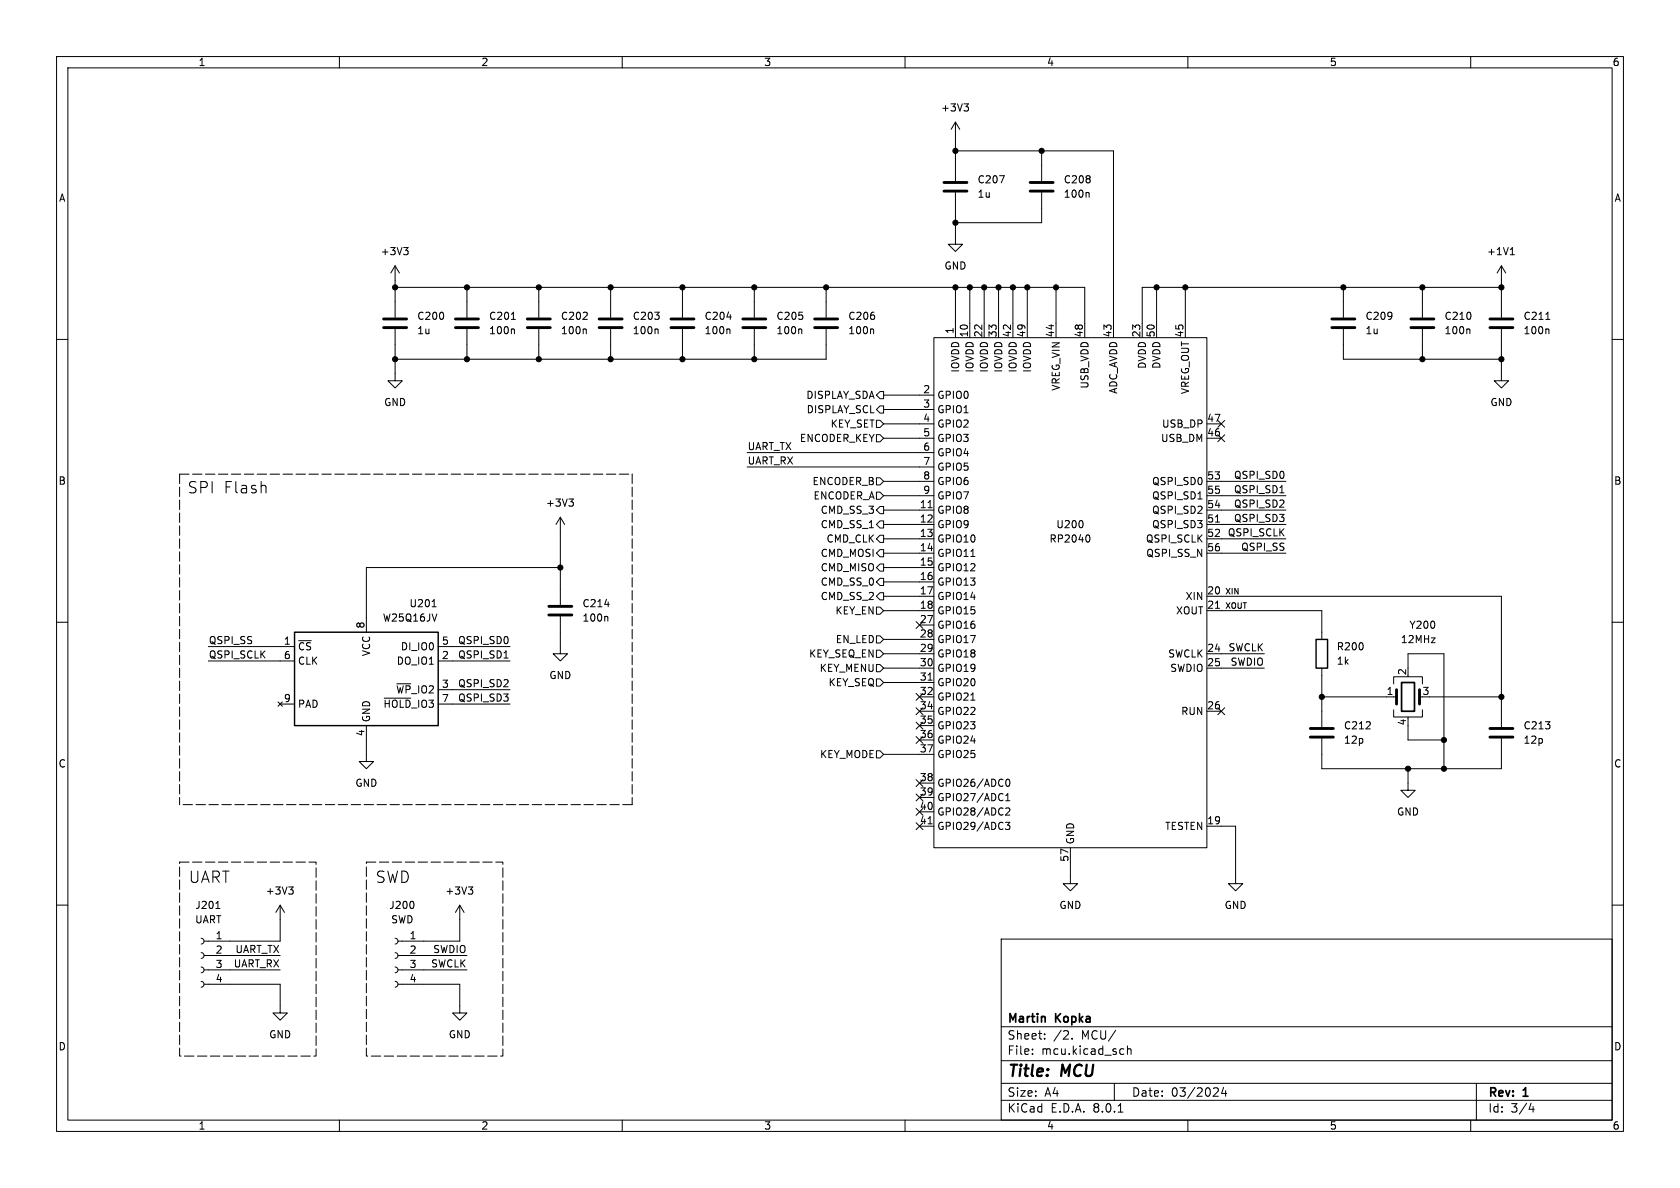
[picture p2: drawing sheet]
<svg xmlns="http://www.w3.org/2000/svg" width="297mm" height="210mm" viewBox="0 0 297 210" stroke-linecap="round" stroke-linejoin="round" font-family="sans-serif">
<g fill="none" stroke="#000" stroke-width=".18">
<path d="M10 10h277v190h-277zM12 12h273v186h-273zM60 10v2M110 10v2M160 10v2M170.4 18.4h.8l-.4 .4M171 18.8l.2 .3v.3l-.2 .2M210 10v2M260 10v2M168.9 34v9.2h1.3l-1.3 1.3-1.3-1.3h1.3M168.9 21.6v10.4M168.9 26.7h27.9v33"/>
<path d="M168.9 21.6l-.8 1.3M168.9 21.6l.8 1.3M176.7 31.1h.8l-.5 1.2M184.1 26.7v5.3M184.1 34v5.4h-15.2M192.4 34l.1 .2v.7M10 60h2M69.8 58.2v9.1h1.3l-1.3 1.3-1.2-1.3h1.2M69.8 47v9.1M69.8 47l-.7 1.3M69.8 47l.8 1.3M69.8 50.8h122v8.9"/>
<path d="M71.4 43.8h.7l-.4 .4M71.9 44.2l.2 .3v.3l-.2 .2M82.5 50.8v5.3M82.5 58.2v5.3M90.4 56.5h.7M90.8 58.2l.1 .1v.7M95.2 50.8v5.3M95.2 58.2v5.3M103.5 58.2l.1 .1v.7M107.9 50.8v5.3M107.9 58.2v5.3M116.2 58.2l.1 .1v.7"/>
<path d="M120.6 50.8v5.3M120.6 58.2v5.3M128.5 56h.8M128.9 58.2l.1 .1v.7M133.3 50.8v5.3M133.3 58.2v5.3M141.6 58.2l.1 .1v.7M146 50.8v5.3M146 58.2v5.3h-76.2M154.3 58.2l.1 .1v.7M165.1 59.7h48.3v90.2h-48.3zM168.9 50.8v8.9"/>
<path d="M171.4 50.8v8.9M174 50.8v8.9M176.5 50.8v8.9M179.1 50.8v8.9M181.6 50.8v8.9M186.7 50.8v8.9M204.5 50.8v8.9M209.5 50.8v8.9M237.5 50.8v5.3M237.5 58.2v5.3h27.9M251.5 50.8v5.3M251.5 58.2v5.3"/>
<path d="M259.7 58.2l.2 .1v.7M265.4 58.2v9.1h1.3l-1.3 1.3-1.2-1.3h1.2M265.4 47v9.1M265.4 50.8h-63.5v8.9M265.4 47l-.7 1.3M265.4 47l.8 1.3M267 45h.7M267.1 44.1l.3-.3v1.2M273.3 56.5h.7M273.6 58.2l.2 .1v.7M285 60h2M154.9 76.8h.7l.6 .7-.6 .6h-.7z"/>
<path d="M154.9 74.3h.7l.6 .6-.6 .7h-.7zM154.9 69.9l.7-.7h.6v1.3h-.6zM155.6 71.8h.6v1.2h-.6l-.7-.6zM156.2 69.9h8.9M156.2 72.4h8.9M156.2 74.9h8.9M156.2 77.5h8.9M213.4 74.9h2.5M213.4 77.5h2.5M215.3 76.9l1.2 1.2M215.3 74.3l1.2 1.2M216.5 76.9l-1.2 1.2"/>
<path d="M216.5 74.3l-1.2 1.2M99.1 91.4l-.8 1.3M99.1 91.4v15.5M99.1 91.4l.7 1.3M100.6 88.2h.8l-.5 .5M101.1 88.7l.3 .2v.3l-.3 .3M132.1 80h33M132.1 82.6h33M154.9 92.7l.7-.6h.6v1.2h-.6zM154.9 97.8l.7-.6h.6v1.2h-.6zM154.9 87h.7l.6 .6-.6 .7h-.7zM154.9 84.5h.7l.6 .6-.6 .6h-.7z"/>
<path d="M155.6 89.5h.6v1.3h-.6l-.7-.6zM155.6 99.7h.6v1.3h-.6l-.7-.7zM155.6 94.6h.6v1.3h-.6l-.7-.6zM156.2 90.2h8.9M156.2 92.7h8.9M156.2 95.3h8.9M156.2 97.8h8.9M156.2 85.1h8.9M156.2 87.6h8.9M164.1 89.8h.7M171.6 98.4h.8M191.4 92.3v.7"/>
<path d="M192.4 94.6a.79 .79 0 0 1 0 1.2M211.8 88.2h.7M213.4 90.2h13.9M213.4 92.7h13.9M213.4 95.3h13.9M213.4 97.8h13.9M213.4 85.1h13.9M213.4 87.6h13.9M214.9 92.3h.7M226.3 87.1h.7M10 110h2M36.8 114.3h15.3"/>
<path d="M36.8 116.8h15.3M76.4 107.3h.7M77.2 108.5l-.4 1.3M77.5 114.3h12.7M77.5 116.8h12.7M89.1 116.3h.7M99.1 109v6.6h1.2l-1.2 1.2-1.3-1.2h1.3M99.1 100.3h-34.3v11.5M106.9 106.8h.8M107.3 109l.2 .1v.7M154.9 107.3h.7l.6 .7-.6 .6h-.7zM154.9 102.9l.7-.7h.6v1.3h-.6z"/>
<path d="M154.9 112.4h.7l.6 .6-.6 .7h-.7zM154.9 117.5h.7l.6 .6-.6 .6h-.7zM154.9 114.9h.7l.6 .7-.6 .6h-.7zM155.6 104.8h.6v1.2h-.6l-.7-.6zM156.2 100.3h8.9M156.2 102.9h8.9M156.2 105.4h8.9M156.2 108h8.9M156.2 115.6h8.9M156.2 118.1h8.9M156.2 113h8.9M162 109.9l1.2 1.2"/>
<path d="M162.6 110.5h2.5M163.2 109.9l-1.2 1.2M213.4 105.4h52v23.1M213.4 108h20.3v5M213.4 115.6h10.1M213.4 118.1h10.1M214.9 107.5h.7M233.7 118.1v10.4M248.9 118.1v-2.5h6.4v20.3M285 110h2M49.1 124.1l.8 .7M49.5 124.5h2.6"/>
<path d="M49.9 124.1l-.8 .7M64.8 128.3v6.3h1.2l-1.2 1.3-1.3-1.3h1.3M67.9 123.4h4.7M77.5 121.9h12.7M77.5 124.5h12.7M154.9 120h.7l.6 .7-.6 .6h-.7zM154.9 132.7h.7l.6 .7-.6 .6h-.7zM156.2 120.7h8.9M156.2 133.4h8.9M162 125.1l1.2 1.2M162 130.2l1.2 1.2M162 127.7l1.2 1.2"/>
<path d="M162 122.6l1.2 1.2M162 137.8l1.2 1.2M162.6 123.2h2.5M162.6 125.7h2.5M162.6 128.3h2.5M162.6 130.8h2.5M162.6 138.4h2.5M163.2 125.1l-1.2 1.2M163.2 130.2l-1.2 1.2M163.2 127.7l-1.2 1.2M163.2 122.6l-1.2 1.2M163.2 137.8l-1.2 1.2"/>
<path d="M164.1 120.2h.7M171.6 123.8h.8M178 137.8l.1-.1a.68 .68 0 0 1 .4 .7 .68 .68 0 0 1-.4 .6 .84 .84 0 0 1-.1-1.2zM213.4 125.7h2.5M215.3 125.1l1.2 1.2M216.5 125.1l-1.2 1.2M233.7 130.6v5.3h31.7v-5.3M233.7 123.2h13.2M246.4 125.5v1.2h5.1v-1.2M246.4 120.9v-1.3h5.1v1.3M248.9 135.9v3.8h1.3l-1.3 1.3-1.3-1.3h1.3M248.9 126.7v.3"/>
<path d="M248.9 128.3v2.5h6.4M252.7 123.2h12.7M10 160h2M51 156.8h.8l-.4 .5M51.6 157.3l.2 .2v.3l-.2 .3M73.1 159.5l.1 .3-.1 .7M82.8 156.8h.8l-.4 .5M83.3 157.3l.3 .2v.3l-.3 .3M162 140.4l1.2 1.2M162 145.4l1.2 1.3M162 142.9l1.2 1.2M162.6 146.1h2.5"/>
<path d="M162.6 141h2.5M162.6 143.5h2.5M163.2 140.4l-1.2 1.2M163.2 145.4l-1.2 1.3M163.2 142.9l-1.2 1.2M164.1 145.6h.7M177.7 145.4h.8l-.4 .4 .4 .2v.5l-.2 .1-.6-.1M177.8 142.9l.5-.1 .2 .4-.8 .9h.8M177.8 141.5h.7M177.8 140.6l.4-.3v1.2M189.2 149.9v6.3h1.3l-1.3 1.3-1.2-1.3h1.2M213.4 146.1h5v10.1h1.3l-1.3 1.3-1.2-1.3h1.2"/>
<path d="M285 160h2M35.6 173.5l.3 .1 .2 .4-.2 .3-.3 .2M35.6 170.9l.3 .2 .2 .4-.2 .3-.3 .2M35.6 168.4l.3 .2 .2 .3-.2 .4-.3 .1M35.6 165.9l.3 .1 .2 .4-.2 .3-.3 .2M36.1 174h13.4v5.1h1.3l-1.3 1.2-1.2-1.2h1.2M36.1 171.5h13.4M36.1 168.9h13.4M38.2 160.6h.7M49.5 160v6.4h-13.4M49.5 160l-.7 1.3M49.5 160l.8 1.3"/>
<path d="M69.8 173.5l.4 .1 .2 .4-.2 .3-.4 .2M69.8 170.9l.4 .2 .2 .4-.2 .3-.4 .2M69.8 168.4l.4 .2 .2 .3-.2 .4-.4 .1M69.8 165.9l.4 .1 .2 .4-.2 .3-.4 .2M70.4 174h10.9v5.1h1.2l-1.2 1.2-1.3-1.2h1.3M70.4 171.5h12.1M70.4 168.9h12.1M81.3 160v6.4h-10.9M81.3 160l-.8 1.3M81.3 160l.7 1.3M177 166h108v32h-108zM60 198v2"/>
<path d="M110 198v2M160 198v2M177 194.5h108M177 191.5h108M177 187.5h108M177 181.5h108M182.5 186.3v.1M182.5 185.5v.1M184.7 183.6v.1M184.7 182.8v.1M189.5 183.6v.1M197 191.5v3"/>
<path d="M197.7 196.6h.8M198.2 185.4l.5 .1M198.7 186.3l-.5 .1M199.3 185.5l.2-.1 .4 .1 .1 .9M199.3 184.9v1.5M210 198v2M215.1 192.3l.3 .3-.1 .3-.8 .9h.9M216.3 192.2l-.3 1.1h.9M216.7 192.8v1M260 198v2M261 191.5v6.5M270.7 195l-.4 1.1h.9"/>
<path d="M271 195.6v1"/>
</g>
<g fill="none" stroke="#000" stroke-width=".51">
<path d="M166.9 33.8h4M166.9 32.3h4M182.1 33.8h4.1M182.1 32.3h4.1M67.8 57.9h4.1M67.8 56.4h4.1M80.5 57.9h4.1M80.5 56.4h4.1M93.2 57.9h4.1M93.2 56.4h4.1M105.9 57.9h4.1M105.9 56.4h4.1"/>
<path d="M118.6 57.9h4.1M118.6 56.4h4.1M131.3 57.9h4.1M131.3 56.4h4.1M144 57.9h4.1M144 56.4h4.1M235.5 57.9h4M235.5 56.4h4M249.4 57.9h4.1M249.4 56.4h4.1M263.4 57.9h4.1M263.4 56.4h4.1"/>
<path d="M97 108.7h4.1M97 107.2h4.1M231.6 130.3h4.1M231.6 128.8h4.1M246.9 121.9v2.6M251 121.9v2.6M263.4 130.3h4.1M263.4 128.8h4.1"/>
</g>
<path d="M52.1 111.8h25.4v16.5h-25.4zM232.7 113h2v5.1h-2z" fill="none" stroke="#000" stroke-width=".25"/>
<path d="M247.8 120.7h2.3v5h-2.3z" fill="none" stroke="#000" stroke-width=".3"/>
<path d="M31.7 83.8v58.4M31.7 83.8h80.1M111.8 83.8v58.4M31.7 152.4h24.2v34.3h-24.2zM64.8 152.4h24.1v34.3h-24.1zM111.8 142.2h-80.1" fill="none" stroke="#000" stroke-width=".18" stroke-dasharray="1.7 .6"/>
<g fill="#000" stroke="#000" stroke-width=".18">
<circle cx="168.9" cy="26.7" r=".46"/>
<circle cx="168.9" cy="39.4" r=".46"/>
<circle cx="184.1" cy="26.7" r=".46"/>
<circle cx="69.8" cy="50.8" r=".46"/>
<circle cx="82.5" cy="50.8" r=".46"/>
<circle cx="95.2" cy="50.8" r=".46"/>
<circle cx="107.9" cy="50.8" r=".46"/>
<circle cx="120.6" cy="50.8" r=".46"/>
<circle cx="133.3" cy="50.8" r=".46"/>
<circle cx="146" cy="50.8" r=".46"/>
<circle cx="168.9" cy="50.8" r=".46"/>
<circle cx="171.4" cy="50.8" r=".46"/>
<circle cx="174" cy="50.8" r=".46"/>
<circle cx="176.5" cy="50.8" r=".46"/>
<circle cx="179.1" cy="50.8" r=".46"/>
<circle cx="181.6" cy="50.8" r=".46"/>
<circle cx="186.7" cy="50.8" r=".46"/>
<circle cx="204.5" cy="50.8" r=".46"/>
<circle cx="209.5" cy="50.8" r=".46"/>
<circle cx="237.5" cy="50.8" r=".46"/>
<circle cx="251.5" cy="50.8" r=".46"/>
<circle cx="265.4" cy="50.8" r=".46"/>
<circle cx="69.8" cy="63.5" r=".46"/>
<circle cx="82.5" cy="63.5" r=".46"/>
<circle cx="95.2" cy="63.5" r=".46"/>
<circle cx="107.9" cy="63.5" r=".46"/>
<circle cx="120.6" cy="63.5" r=".46"/>
<circle cx="133.3" cy="63.5" r=".46"/>
<circle cx="251.5" cy="63.5" r=".46"/>
<circle cx="265.4" cy="63.5" r=".46"/>
<circle cx="99.1" cy="100.3" r=".46"/>
<circle cx="233.7" cy="123.2" r=".46"/>
<circle cx="248.9" cy="135.9" r=".46"/>
<circle cx="255.3" cy="135.9" r=".46"/>
<circle cx="255.3" cy="130.8" r=".46"/>
<circle cx="265.4" cy="123.2" r=".46"/>
</g>
<g font-size="2.8">
<text x="33" y="87.4">SPI Flash</text>
<text x="33.3" y="156.4">UART</text>
<text x="66.3" y="156.4">SWD</text>
<text x="178" y="190.9">Title:</text>
<text x="187.7" y="190.9">MCU</text>
</g>
<g font-size="2.1">
<text x="178" y="184">Sheet:</text>
<text x="178" y="181.2">Martin</text>
<text x="186.2" y="184">/2.</text>
<text x="186.7" y="181.2">Kopka</text>
<text x="191.2" y="184">MCU/</text>
<text x="178" y="186.7">File:</text>
<text x="184.1" y="186.7">mcu.kicad_sch</text>
<text x="178" y="196.9">KiCad</text>
<text x="178" y="194.1">Size:</text>
<text x="184.7" y="194.1">A4</text>
<text x="185.7" y="196.9">E.D.A.</text>
<text x="193.3" y="196.9">8.0.1</text>
<text x="200" y="194.1">Date:</text>
<text x="207" y="194.1">03/2024</text>
<text x="263" y="194.3">Rev:</text>
<text x="263" y="196.9">Id:</text>
<text x="267.1" y="196.9">3/4</text>
<text x="269.4" y="194.3">1</text>
</g>
<g font-size="1.8">
<text x="35" y="11.9">1</text>
<text x="85" y="11.9">2</text>
<text x="135" y="11.9">3</text>
<text x="185" y="11.9">4</text>
<text x="235" y="11.9">5</text>
<text x="285" y="11.9">6</text>
<text x="166.3" y="19.9">+3V3</text>
<text x="10.3" y="35.9">A</text>
<text x="172.7" y="32.6">C207</text>
<text x="172.7" y="35.2">1u</text>
<text x="188" y="32.6">C208</text>
<text x="188" y="35.2">100n</text>
<text x="285.3" y="35.9">A</text>
<text x="67.2" y="45.3">+3V3</text>
<text x="166.9" y="47.9">GND</text>
<text x="262.8" y="45.3">+1V1</text>
<text x="73.7" y="56.7">C200</text>
<text x="73.7" y="59.3">1u</text>
<text x="86.4" y="56.7">C201</text>
<text x="86.4" y="59.3">100n</text>
<text x="99.1" y="56.7">C202</text>
<text x="99.1" y="59.3">100n</text>
<text x="111.8" y="56.7">C203</text>
<text x="111.8" y="59.3">100n</text>
<text x="124.5" y="56.7">C204</text>
<text x="124.5" y="59.3">100n</text>
<text x="137.2" y="56.7">C205</text>
<text x="137.2" y="59.3">100n</text>
<text x="149.9" y="56.7">C206</text>
<text x="149.9" y="59.3">100n</text>
<text x="168.7" y="59.1" transform="rotate(-90 168.7 59.1)">1</text>
<text x="171.2" y="59.7" transform="rotate(-90 171.2 59.7)">10</text>
<text x="173.7" y="59.7" transform="rotate(-90 173.7 59.7)">22</text>
<text x="176.3" y="59.7" transform="rotate(-90 176.3 59.7)">33</text>
<text x="178.8" y="59.7" transform="rotate(-90 178.8 59.7)">42</text>
<text x="181.4" y="59.7" transform="rotate(-90 181.4 59.7)">49</text>
<text x="186.4" y="59.7" transform="rotate(-90 186.4 59.7)">44</text>
<text x="191.5" y="59.7" transform="rotate(-90 191.5 59.7)">48</text>
<text x="196.6" y="59.7" transform="rotate(-90 196.6 59.7)">43</text>
<text x="201.7" y="59.7" transform="rotate(-90 201.7 59.7)">23</text>
<text x="204.2" y="59.7" transform="rotate(-90 204.2 59.7)">50</text>
<text x="209.3" y="59.7" transform="rotate(-90 209.3 59.7)">45</text>
<text x="241.3" y="56.7">C209</text>
<text x="241.3" y="59.3">1u</text>
<text x="255.3" y="56.7">C210</text>
<text x="255.3" y="59.3">100n</text>
<text x="269.3" y="56.7">C211</text>
<text x="269.3" y="59.3">100n</text>
<text x="169.8" y="66" transform="rotate(-90 169.8 66)">IOVDD</text>
<text x="172.3" y="66" transform="rotate(-90 172.3 66)">IOVDD</text>
<text x="174.9" y="66" transform="rotate(-90 174.9 66)">IOVDD</text>
<text x="177.4" y="66" transform="rotate(-90 177.4 66)">IOVDD</text>
<text x="179.9" y="66" transform="rotate(-90 179.9 66)">IOVDD</text>
<text x="182.5" y="66" transform="rotate(-90 182.5 66)">IOVDD</text>
<text x="202.8" y="65.3" transform="rotate(-90 202.8 65.3)">DVDD</text>
<text x="205.3" y="65.3" transform="rotate(-90 205.3 65.3)">DVDD</text>
<text x="67.8" y="72">GND</text>
<text x="142.5" y="70.7">DISPLAY_SDA</text>
<text x="163.1" y="69.6">2</text>
<text x="165.6" y="70.7">GPIO0</text>
<text x="187.6" y="69.2" transform="rotate(-90 187.6 69.2)">VREG_VIN</text>
<text x="192.6" y="68.8" transform="rotate(-90 192.6 68.8)">USB_VDD</text>
<text x="197.7" y="69.7" transform="rotate(-90 197.7 69.7)">ADC_AVDD</text>
<text x="210.4" y="69.8" transform="rotate(-90 210.4 69.8)">VREG_OUT</text>
<text x="263.4" y="72">GND</text>
<text x="142.5" y="73.3">DISPLAY_SCL</text>
<text x="146.7" y="75.8">KEY_SET</text>
<text x="163.1" y="72.1">3</text>
<text x="163.1" y="74.7">4</text>
<text x="163.1" y="77.2">5</text>
<text x="165.6" y="73.3">GPIO1</text>
<text x="165.6" y="75.8">GPIO2</text>
<text x="205.3" y="75.8">USB_DP</text>
<text x="213.3" y="77.2">46</text>
<text x="213.3" y="74.7">47</text>
<text x="132.1" y="79.7">UART_TX</text>
<text x="132.1" y="82.2">UART_RX</text>
<text x="141.3" y="78.3">ENCODER_KEY</text>
<text x="163.1" y="79.8">6</text>
<text x="163.1" y="82.3">7</text>
<text x="165.6" y="78.3">GPIO3</text>
<text x="165.6" y="80.9">GPIO4</text>
<text x="165.6" y="83.4">GPIO5</text>
<text x="205.1" y="78.3">USB_DM</text>
<text x="10.3" y="85.9">B</text>
<text x="96.4" y="89.8">+3V3</text>
<text x="143.5" y="86">ENCODER_B</text>
<text x="143.7" y="88.5">ENCODER_A</text>
<text x="162.5" y="89.9">11</text>
<text x="163.1" y="84.8">8</text>
<text x="163.1" y="87.4">9</text>
<text x="165.6" y="86">GPIO6</text>
<text x="165.6" y="88.5">GPIO7</text>
<text x="203.6" y="86">QSPI_SD0</text>
<text x="203.6" y="88.5">QSPI_SD1</text>
<text x="213.3" y="84.8">53</text>
<text x="213.3" y="89.9">54</text>
<text x="213.3" y="87.4">55</text>
<text x="218.1" y="87.3">QSPI_SD1</text>
<text x="218.1" y="89.8">QSPI_SD2</text>
<text x="218.1" y="84.7">QSPI_SD0</text>
<text x="285.3" y="85.9">B</text>
<text x="145" y="93.6">CMD_SS_1</text>
<text x="145" y="91">CMD_SS_3</text>
<text x="162.5" y="92.5">12</text>
<text x="162.5" y="95">13</text>
<text x="165.6" y="91">GPIO8</text>
<text x="165.6" y="93.6">GPIO9</text>
<text x="186.6" y="93.6">U200</text>
<text x="203.6" y="93.6">QSPI_SD3</text>
<text x="203.6" y="91">QSPI_SD2</text>
<text x="213.3" y="92.5">51</text>
<text x="213.3" y="95">52</text>
<text x="217" y="94.9">QSPI_SCLK</text>
<text x="218.1" y="92.4">QSPI_SD3</text>
<text x="145" y="98.7">CMD_MOSI</text>
<text x="145" y="101.2">CMD_MISO</text>
<text x="146" y="96.1">CMD_CLK</text>
<text x="162.5" y="97.5">14</text>
<text x="162.5" y="100.1">15</text>
<text x="165.6" y="96.1">GPIO10</text>
<text x="165.6" y="98.7">GPIO11</text>
<text x="165.6" y="101.2">GPIO12</text>
<text x="185.4" y="96.1">RP2040</text>
<text x="202.5" y="96.1">QSPI_SCLK</text>
<text x="202.5" y="98.7">QSPI_SS_N</text>
<text x="213.3" y="97.5">56</text>
<text x="219.3" y="97.4">QSPI_SS</text>
<text x="72.3" y="107.5">U201</text>
<text x="102.9" y="107.5">C214</text>
<text x="145" y="103.7">CMD_SS_0</text>
<text x="145" y="106.3">CMD_SS_2</text>
<text x="162.5" y="102.6">16</text>
<text x="162.5" y="105.2">17</text>
<text x="162.5" y="107.7">18</text>
<text x="165.6" y="103.7">GPIO13</text>
<text x="165.6" y="106.3">GPIO14</text>
<text x="209.5" y="106.3">XIN</text>
<text x="213.3" y="105.2">20</text>
<text x="213.3" y="107.7">21</text>
<text x="36.8" y="114">QSPI_SS</text>
<text x="64.5" y="111.2" transform="rotate(-90 64.5 111.2)">8</text>
<text x="67.6" y="110.1">W25Q16JV</text>
<text x="80.9" y="114">QSPI_SD0</text>
<text x="102.9" y="110.1">100n</text>
<text x="147.6" y="108.8">KEY_EN</text>
<text x="147.7" y="113.9">EN_LED</text>
<text x="162.5" y="110.2">27</text>
<text x="162.5" y="112.8">28</text>
<text x="165.6" y="108.8">GPIO15</text>
<text x="165.6" y="111.4">GPIO16</text>
<text x="165.6" y="113.9">GPIO17</text>
<text x="207.8" y="108.8">XOUT</text>
<text x="247.6" y="113.9">12MHz</text>
<text x="249.1" y="111.4">Y200</text>
<text x="36.8" y="116.5">QSPI_SCLK</text>
<text x="50.1" y="114">1</text>
<text x="50.1" y="116.6">6</text>
<text x="52.6" y="115.2">~{CS}</text>
<text x="52.6" y="117.7">CLK</text>
<text x="65.6" y="116.1" transform="rotate(-90 65.6 116.1)">VCC</text>
<text x="70" y="117.7">DO_IO1</text>
<text x="70.8" y="115.2">DI_IO0</text>
<text x="78" y="116.6">2</text>
<text x="78" y="114">5</text>
<text x="80.9" y="116.5">QSPI_SD1</text>
<text x="142.9" y="116.4">KEY_SEQ_EN</text>
<text x="144.8" y="119">KEY_MENU</text>
<text x="162.5" y="115.3">29</text>
<text x="162.5" y="117.9">30</text>
<text x="165.6" y="116.4">GPIO18</text>
<text x="165.6" y="119">GPIO19</text>
<text x="206.4" y="116.4">SWCLK</text>
<text x="206.8" y="119">SWDIO</text>
<text x="213.3" y="115.3">24</text>
<text x="213.3" y="117.9">25</text>
<text x="217.1" y="115.2">SWCLK</text>
<text x="217.5" y="117.8">SWDIO</text>
<text x="236.2" y="115.2">R200</text>
<text x="236.2" y="117.7">1k</text>
<text x="248.7" y="119.5" transform="rotate(-90 248.7 119.5)">2</text>
<text x="50.1" y="124.2">9</text>
<text x="52.6" y="125.3">PAD</text>
<text x="67.7" y="125.3">~{HOLD}_IO3</text>
<text x="69.9" y="122.8">~{WP}_IO2</text>
<text x="78" y="121.7">3</text>
<text x="78" y="124.2">7</text>
<text x="80.9" y="124.1">QSPI_SD3</text>
<text x="80.9" y="121.6">QSPI_SD2</text>
<text x="97" y="120.2">GND</text>
<text x="146.4" y="121.5">KEY_SEQ</text>
<text x="162.5" y="120.4">31</text>
<text x="162.5" y="122.9">32</text>
<text x="162.5" y="125.5">34</text>
<text x="165.6" y="121.5">GPIO20</text>
<text x="165.6" y="124.1">GPIO21</text>
<text x="213.3" y="125.5">26</text>
<text x="245" y="122.9">1</text>
<text x="251.4" y="122.9">3</text>
<text x="64.5" y="130.2" transform="rotate(-90 64.5 130.2)">4</text>
<text x="65.6" y="127.8" transform="rotate(-90 65.6 127.8)">GND</text>
<text x="162.5" y="128">35</text>
<text x="162.5" y="130.6">36</text>
<text x="165.6" y="126.6">GPIO22</text>
<text x="165.6" y="129.1">GPIO23</text>
<text x="165.6" y="131.7">GPIO24</text>
<text x="208.7" y="126.6">RUN</text>
<text x="237.5" y="129.1">C212</text>
<text x="237.5" y="131.7">12p</text>
<text x="248.7" y="128.3" transform="rotate(-90 248.7 128.3)">4</text>
<text x="269.3" y="129.1">C213</text>
<text x="269.3" y="131.7">12p</text>
<text x="10.3" y="135.9">C</text>
<text x="144.9" y="134.2">KEY_MODE</text>
<text x="162.5" y="133.1">37</text>
<text x="165.6" y="134.2">GPIO25</text>
<text x="285.3" y="135.9">C</text>
<text x="62.7" y="139.3">GND</text>
<text x="162.5" y="138.2">38</text>
<text x="162.5" y="140.7">39</text>
<text x="162.5" y="143.3">40</text>
<text x="165.6" y="139.3">GPIO26/ADC0</text>
<text x="165.6" y="141.8">GPIO27/ADC1</text>
<text x="162.5" y="145.8">41</text>
<text x="165.6" y="144.4">GPIO28/ADC2</text>
<text x="165.6" y="146.9">GPIO29/ADC3</text>
<text x="190.1" y="149.4" transform="rotate(-90 190.1 149.4)">GND</text>
<text x="205.9" y="146.9">TESTEN</text>
<text x="213.3" y="145.8">19</text>
<text x="246.9" y="144.4">GND</text>
<text x="189" y="152.4" transform="rotate(-90 189 152.4)">57</text>
<text x="34.4" y="160.9">J201</text>
<text x="46.9" y="158.3">+3V3</text>
<text x="68.7" y="160.9">J200</text>
<text x="78.6" y="158.3">+3V3</text>
<text x="187.2" y="160.9">GND</text>
<text x="216.4" y="160.9">GND</text>
<text x="34.4" y="163.4">UART</text>
<text x="38" y="166.1">1</text>
<text x="69.1" y="163.4">SWD</text>
<text x="72.3" y="166.1">1</text>
<text x="38" y="168.7">2</text>
<text x="38" y="171.2">3</text>
<text x="38" y="173.7">4</text>
<text x="41.2" y="171.1">UART_RX</text>
<text x="41.5" y="168.6">UART_TX</text>
<text x="72.3" y="168.7">2</text>
<text x="72.3" y="171.2">3</text>
<text x="72.3" y="173.7">4</text>
<text x="76.1" y="171.1">SWCLK</text>
<text x="76.5" y="168.6">SWDIO</text>
<text x="10.3" y="185.9">D</text>
<text x="47.5" y="183.7">GND</text>
<text x="79.2" y="183.7">GND</text>
<text x="285.3" y="185.9">D</text>
<text x="35" y="199.9">1</text>
<text x="85" y="199.9">2</text>
<text x="135" y="199.9">3</text>
<text x="185" y="199.9">4</text>
<text x="235" y="199.9">5</text>
<text x="285" y="199.9">6</text>
</g>
<g font-size="1.4">
<text x="216.5" y="105.1">XIN</text>
<text x="216.5" y="107.7">XOUT</text>
</g>
</svg>
